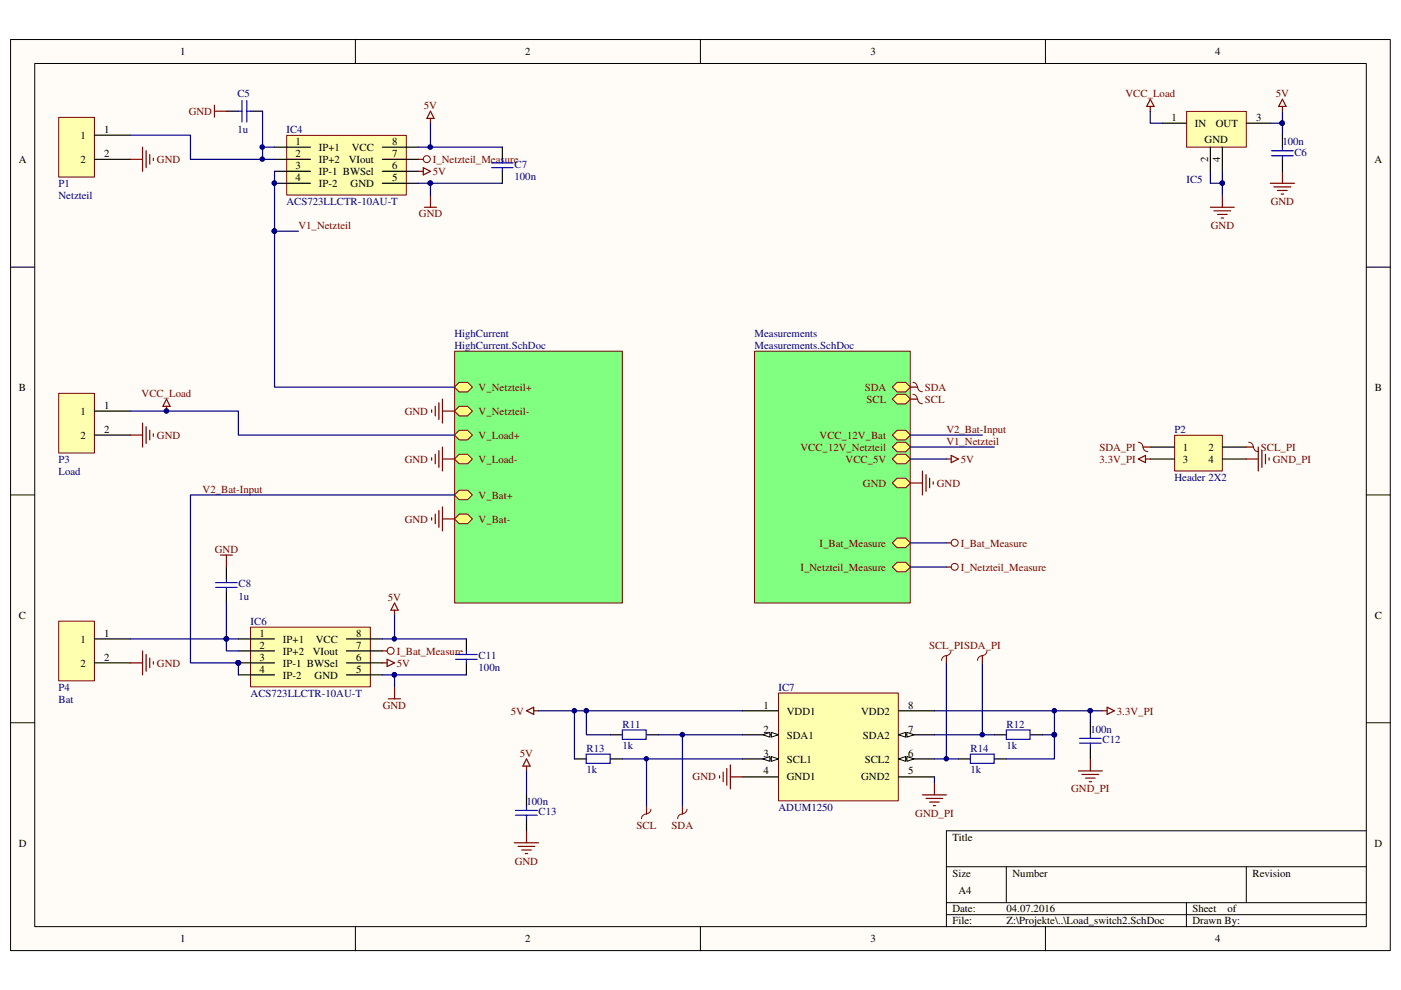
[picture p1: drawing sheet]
<svg xmlns="http://www.w3.org/2000/svg" width="297mm" height="210mm" viewBox="0 0 297 210" stroke-linecap="round" stroke-linejoin="round" font-family="sans-serif">
<path d="M2.3 8.4h292.5v193.1h-292.5z" fill="#fffcf8"/>
<path d="M2.2 8.4h292.6v193.1h-292.6z" fill="none" stroke="#000" stroke-width=".21"/>
<path d="M7.4 13.5h282.3v183h-282.3z" fill="#fffcf8"/>
<g fill="none" stroke="#000" stroke-width=".21">
<path d="M7.4 13.5h282.3v183h-282.3zM75.3 8.3v5.1M148.5 8.3v5.1M221.7 8.3v5.1M2.2 56.6h5.1M289.7 56.6h5.1M2.2 104.9h5.1M289.7 104.9h5.1M2.2 153.2h5.1M289.7 153.2h5.1M289.7 176.1h-89v20.4M75.3 196.5v5.1"/>
<path d="M148.5 196.5v5.1M200.7 183.8h89M200.7 191.4h89M200.7 193.9h89M213.4 183.8v7.6M221.7 196.5v5.1M251.5 191.4v5.1M264.2 183.8v7.6"/>
</g>
<path d="M96.4 74.5h35.5v53.3h-35.5z" fill="#80ff80"/>
<path d="M96.4 74.5h35.5v53.3h-35.5z" fill="none" stroke="#800000" stroke-width=".21"/>
<path d="M96.3 82.1l1.1-1h1.7l1.1 1-1.1 1h-1.7z" fill-rule="evenodd" fill="#ffff80"/>
<path d="M96.3 82.1l1.1-1h1.7l1.1 1-1.1 1h-1.7z" fill="none" stroke="#800000" stroke-width=".21"/>
<path d="M96.3 87.2l1.1-1.1h1.7l1.1 1.1-1.1 1h-1.7z" fill-rule="evenodd" fill="#ffff80"/>
<path d="M96.3 87.2l1.1-1.1h1.7l1.1 1.1-1.1 1h-1.7z" fill="none" stroke="#800000" stroke-width=".21"/>
<path d="M96.3 92.2l1.1-1h1.7l1.1 1-1.1 1.1h-1.7z" fill-rule="evenodd" fill="#ffff80"/>
<path d="M96.3 92.2l1.1-1h1.7l1.1 1-1.1 1.1h-1.7z" fill="none" stroke="#800000" stroke-width=".21"/>
<path d="M96.3 97.3l1.1-1h1.7l1.1 1-1.1 1h-1.7z" fill-rule="evenodd" fill="#ffff80"/>
<path d="M96.3 97.3l1.1-1h1.7l1.1 1-1.1 1h-1.7z" fill="none" stroke="#800000" stroke-width=".21"/>
<path d="M96.3 104.9l1.1-1h1.7l1.1 1-1.1 1.1h-1.7z" fill-rule="evenodd" fill="#ffff80"/>
<path d="M96.3 104.9l1.1-1h1.7l1.1 1-1.1 1.1h-1.7z" fill="none" stroke="#800000" stroke-width=".21"/>
<path d="M96.3 110l1.1-1h1.7l1.1 1-1.1 1h-1.7z" fill-rule="evenodd" fill="#ffff80"/>
<path d="M96.3 110l1.1-1h1.7l1.1 1-1.1 1h-1.7z" fill="none" stroke="#800000" stroke-width=".21"/>
<path d="M12.5 24.9h7.5v12.6h-7.5z" fill="#ffffb0"/>
<path d="M12.4 24.9h7.6v12.6h-7.6z" fill="none" stroke="#800000" stroke-width=".21"/>
<path d="M20 28.7h7.6M20 33.8h7.6" fill="none" stroke="#000" stroke-width=".25"/>
<path d="M12.5 83.4h7.5v12.7h-7.5z" fill="#ffffb0"/>
<path d="M12.4 83.4h7.6v12.7h-7.6z" fill="none" stroke="#800000" stroke-width=".21"/>
<path d="M20 87.2h7.6M20 92.2h7.6" fill="none" stroke="#000" stroke-width=".25"/>
<path d="M12.5 131.7h7.5v12.7h-7.5z" fill="#ffffb0"/>
<path d="M12.4 131.7h7.6v12.7h-7.6z" fill="none" stroke="#800000" stroke-width=".21"/>
<path d="M20 135.5h7.6M20 140.5h7.6" fill="none" stroke="#000" stroke-width=".25"/>
<path d="M27.6 33.8h2.6M30.2 31.2v5.1M31 32v3.6M31.7 32.8v2M32.5 33.5v.5M30.2 138v5.1M31 138.8v3.5M31.7 139.5v2.1M27.6 140.5h2.6M32.5 140.3v.5" fill="none" stroke="#800000" stroke-width=".25"/>
<path d="M60.8 28.7h25.3v12.7h-25.3z" fill="#ffffb0"/>
<path d="M60.8 28.7h25.3v12.7h-25.3z" fill="none" stroke="#800000" stroke-width=".21"/>
<path d="M58.2 31.2h7.6M58.2 33.8h7.6M58.2 36.3h7.6M58.2 38.9h7.6" fill="none" stroke="#000" stroke-width=".25"/>
<circle cx="58.2" cy="38.8" r=".46" fill="#000080"/>
<circle cx="58.2" cy="38.8" r=".46" fill="none" stroke="#000080" stroke-width=".21"/>
<path d="M81.1 31.2h7.6M81.1 33.8h7.6M81.1 36.3h7.6M81.1 38.9h7.6" fill="none" stroke="#000" stroke-width=".25"/>
<circle cx="58.2" cy="38.8" r=".46" fill="#000080"/>
<circle cx="58.2" cy="38.8" r=".46" fill="none" stroke="#000080" stroke-width=".21"/>
<path d="M88.7 36.3h1M88.7 33.8h1M89.7 35.6l1.6 .7-1.6 .8zM91.3 25.1v1M91.3 23.6l.7 1.5h-1.5zM90 43.9h2.5M91.3 41.4v2.5" fill="none" stroke="#800000" stroke-width=".25"/>
<circle cx="90.5" cy="33.7" r=".74" fill="none" stroke="#800000" stroke-width=".21"/>
<path d="M106.5 31.2v2.6M106.5 36.3v2.6" fill="none" stroke="#000" stroke-width=".25"/>
<path d="M104.2 35.6h4.6M104.2 34.5h4.6M106.5 33.8v.7M106.5 35.6v.7" fill="none" stroke="#00f" stroke-width=".25"/>
<path d="M91.3 26.1v5.1" fill="none" stroke="#000080" stroke-width=".25"/>
<circle cx="91.2" cy="31.2" r=".5" fill="#000080"/>
<circle cx="91.2" cy="31.2" r=".5" fill="none" stroke="#000080" stroke-width=".21"/>
<path d="M88.7 31.2h17.8M106.5 38.9h-15.2v2.5" fill="none" stroke="#000080" stroke-width=".25"/>
<circle cx="91.2" cy="38.8" r=".49" fill="#000080"/>
<circle cx="91.2" cy="38.8" r=".49" fill="none" stroke="#000080" stroke-width=".21"/>
<path d="M48 23.6h2.5M53.1 23.6h2.6" fill="none" stroke="#000" stroke-width=".25"/>
<path d="M50.5 23.6h.8M51.3 21.3v4.6M52.3 23.6h.8M52.3 21.3v4.6" fill="none" stroke="#00f" stroke-width=".25"/>
<path d="M88.7 38.9h2.6" fill="none" stroke="#000080" stroke-width=".25"/>
<circle cx="91.2" cy="38.8" r=".49" fill="#000080"/>
<circle cx="91.2" cy="38.8" r=".49" fill="none" stroke="#000080" stroke-width=".21"/>
<path d="M45.5 22.3v2.5M45.5 23.6h2.5" fill="none" stroke="#800000" stroke-width=".25"/>
<path d="M27.6 28.7h12.8v5.1h17.8M55.7 23.6v10.2" fill="none" stroke="#000080" stroke-width=".25"/>
<circle cx="55.6" cy="33.7" r=".48" fill="#000080"/>
<circle cx="55.6" cy="33.7" r=".48" fill="none" stroke="#000080" stroke-width=".21"/>
<path d="M55.7 31.2h2.5" fill="none" stroke="#000080" stroke-width=".25"/>
<circle cx="55.6" cy="31.2" r=".48" fill="#000080"/>
<circle cx="55.6" cy="31.2" r=".48" fill="none" stroke="#000080" stroke-width=".21"/>
<path d="M53.2 133h25.3v12.6h-25.3z" fill="#ffffb0"/>
<path d="M53.1 133h25.4v12.6h-25.4z" fill="none" stroke="#800000" stroke-width=".21"/>
<path d="M50.5 135.5h7.7M50.5 138h7.7M50.5 140.5h7.7" fill="none" stroke="#000" stroke-width=".25"/>
<circle cx="50.5" cy="140.5" r=".49" fill="#000080"/>
<circle cx="50.5" cy="140.5" r=".49" fill="none" stroke="#000080" stroke-width=".21"/>
<path d="M73.4 135.5h7.7M73.4 138h7.7M50.5 143.1h7.7M73.4 143.1h7.7M73.4 140.5h7.7" fill="none" stroke="#000" stroke-width=".25"/>
<circle cx="50.5" cy="140.5" r=".49" fill="#000080"/>
<circle cx="50.5" cy="140.5" r=".49" fill="none" stroke="#000080" stroke-width=".21"/>
<path d="M81.1 138h1M82.1 139.8l1.5 .7-1.5 .8zM83.6 129.4v1M83.6 127.8l.8 1.6h-1.5zM81.1 140.5h1M82.3 148.2h2.6M83.6 145.6v2.6" fill="none" stroke="#800000" stroke-width=".25"/>
<circle cx="82.8" cy="138" r=".74" fill="none" stroke="#800000" stroke-width=".21"/>
<path d="M98.9 135.5v2.5M98.9 140.5v2.6" fill="none" stroke="#000" stroke-width=".25"/>
<path d="M96.6 139.8h4.6M96.6 138.8h4.6M98.9 138v.8M98.9 139.8v.7" fill="none" stroke="#00f" stroke-width=".25"/>
<path d="M83.6 130.4v5.1" fill="none" stroke="#000080" stroke-width=".25"/>
<circle cx="83.6" cy="135.4" r=".48" fill="#000080"/>
<circle cx="83.6" cy="135.4" r=".48" fill="none" stroke="#000080" stroke-width=".21"/>
<path d="M81.1 135.5h17.8M98.9 143.1h-15.3v2.5" fill="none" stroke="#000080" stroke-width=".25"/>
<circle cx="83.6" cy="143.1" r=".48" fill="#000080"/>
<circle cx="83.6" cy="143.1" r=".48" fill="none" stroke="#000080" stroke-width=".21"/>
<path d="M48 120.2v2.6M48 125.3v2.5" fill="none" stroke="#000" stroke-width=".25"/>
<path d="M45.7 123.5h4.6M45.7 124.5h4.6M48 122.8v.7M48 124.5v.8" fill="none" stroke="#00f" stroke-width=".25"/>
<path d="M81.1 143.1h2.5" fill="none" stroke="#000080" stroke-width=".25"/>
<circle cx="83.6" cy="143.1" r=".48" fill="#000080"/>
<circle cx="83.6" cy="143.1" r=".48" fill="none" stroke="#000080" stroke-width=".21"/>
<path d="M46.7 117.7h2.6M48 117.7v2.5" fill="none" stroke="#800000" stroke-width=".25"/>
<path d="M48 135.5h2.5" fill="none" stroke="#000080" stroke-width=".25"/>
<circle cx="48" cy="135.4" r=".49" fill="#000080"/>
<circle cx="48" cy="135.4" r=".49" fill="none" stroke="#000080" stroke-width=".21"/>
<path d="M58.2 36.3v12.7M48 127.8v10.2h2.5" fill="none" stroke="#000080" stroke-width=".25"/>
<path d="M91.5 86.9v.5M92.3 86.1v2.1M93 85.4v3.5M93.8 84.6v5.1M93.8 87.2h2.5" fill="none" stroke="#800000" stroke-width=".25"/>
<circle cx="58.2" cy="49" r=".48" fill="#000080"/>
<circle cx="58.2" cy="49" r=".48" fill="none" stroke="#000080" stroke-width=".21"/>
<path d="M58.2 49h5.1" fill="none" stroke="#000080" stroke-width=".25"/>
<circle cx="58.2" cy="49" r=".48" fill="#000080"/>
<circle cx="58.2" cy="49" r=".48" fill="none" stroke="#000080" stroke-width=".21"/>
<path d="M58.2 49v33.1h38.1" fill="none" stroke="#000080" stroke-width=".25"/>
<circle cx="58.2" cy="49" r=".48" fill="#000080"/>
<circle cx="58.2" cy="49" r=".48" fill="none" stroke="#000080" stroke-width=".21"/>
<g fill="none" stroke="#800000" stroke-width=".25">
<path d="M27.6 92.2h2.6M30.2 89.7v5.1M31 90.5v3.5M31.7 91.2v2.1M32.5 92v.5M91.5 97.1v.5M92.3 96.3v2M93 95.5v3.6M93.8 94.8v5.1M93.8 97.3h2.5M91.5 109.8v.5M92.3 109v2"/>
<path d="M93 108.2v3.6M93.8 107.5v5.1M93.8 110h2.5"/>
</g>
<path d="M27.6 87.2h22.9v5h45.8M27.6 135.5h20.4" fill="none" stroke="#000080" stroke-width=".25"/>
<circle cx="48" cy="135.4" r=".49" fill="#000080"/>
<circle cx="48" cy="135.4" r=".49" fill="none" stroke="#000080" stroke-width=".21"/>
<path d="M96.3 104.9h-55.9v35.6h10.1" fill="none" stroke="#000080" stroke-width=".25"/>
<circle cx="50.5" cy="140.5" r=".49" fill="#000080"/>
<circle cx="50.5" cy="140.5" r=".49" fill="none" stroke="#000080" stroke-width=".21"/>
<path d="M50.5 140.5v2.6" fill="none" stroke="#000080" stroke-width=".25"/>
<circle cx="50.5" cy="140.5" r=".49" fill="#000080"/>
<circle cx="50.5" cy="140.5" r=".49" fill="none" stroke="#000080" stroke-width=".21"/>
<path d="M35.3 84.6l.8 1.5h-1.6zM35.3 86.1v1.1" fill="none" stroke="#800000" stroke-width=".25"/>
<circle cx="35.3" cy="87.1" r=".49" fill="#000080"/>
<circle cx="35.3" cy="87.1" r=".49" fill="none" stroke="#000080" stroke-width=".21"/>
<path d="M271.9 23.6v2.5h-2.6" fill="none" stroke="#000080" stroke-width=".25"/>
<circle cx="271.8" cy="26.1" r=".49" fill="#000080"/>
<circle cx="271.8" cy="26.1" r=".49" fill="none" stroke="#000080" stroke-width=".21"/>
<path d="M269.3 38.9h5.1M270.1 39.6h3.6M271.9 36.3v2.6M256.6 43.9h5.1M257.4 44.7h3.5M258.1 45.5h2.1M258.9 46.2h.5M259.2 41.4v2.5M270.8 40.4h2.1M271.6 41.1h.6" fill="none" stroke="#800000" stroke-width=".25"/>
<path d="M256.6 36.3v2.6h2.6v-2.6" fill="none" stroke="#000080" stroke-width=".25"/>
<circle cx="259.1" cy="38.8" r=".48" fill="#000080"/>
<circle cx="259.1" cy="38.8" r=".48" fill="none" stroke="#000080" stroke-width=".21"/>
<path d="M259.2 38.9v2.5" fill="none" stroke="#000080" stroke-width=".25"/>
<circle cx="259.1" cy="38.8" r=".48" fill="#000080"/>
<circle cx="259.1" cy="38.8" r=".48" fill="none" stroke="#000080" stroke-width=".21"/>
<path d="M251.6 23.7h12.6v7.5h-12.6z" fill="#ffffb0"/>
<path d="M251.6 23.6h12.6v7.6h-12.6z" fill="none" stroke="#800000" stroke-width=".21"/>
<path d="M246.5 26.1h5M256.6 31.2v5.1M259.2 31.2v5.1M264.2 26.1h5.1" fill="none" stroke="#000" stroke-width=".25"/>
<path d="M271.9 26.1v2.6" fill="none" stroke="#000080" stroke-width=".25"/>
<circle cx="271.8" cy="26.1" r=".49" fill="#000080"/>
<circle cx="271.8" cy="26.1" r=".49" fill="none" stroke="#000080" stroke-width=".21"/>
<path d="M243.9 21l.8 1.6h-1.6zM243.9 22.6v1M271.9 21l.8 1.6h-1.6zM271.9 22.6v1" fill="none" stroke="#800000" stroke-width=".25"/>
<path d="M243.9 23.6v2.5h2.6" fill="none" stroke="#000080" stroke-width=".25"/>
<path d="M160 74.5h33v53.3h-33z" fill="#80ff80"/>
<path d="M160 74.5h33v53.3h-33z" fill="none" stroke="#800000" stroke-width=".21"/>
<path d="M189.2 84.6l1-1h1.8l1 1-1 1h-1.8z" fill-rule="evenodd" fill="#ffff80"/>
<path d="M189.2 84.6l1-1h1.8l1 1-1 1h-1.8z" fill="none" stroke="#800000" stroke-width=".21"/>
<path d="M189.2 82.1l1-1h1.8l1 1-1 1h-1.8z" fill-rule="evenodd" fill="#ffff80"/>
<path d="M189.2 82.1l1-1h1.8l1 1-1 1h-1.8z" fill="none" stroke="#800000" stroke-width=".21"/>
<path d="M189.2 92.2l1-1h1.8l1 1-1 1.1h-1.8z" fill-rule="evenodd" fill="#ffff80"/>
<path d="M189.2 92.2l1-1h1.8l1 1-1 1.1h-1.8z" fill="none" stroke="#800000" stroke-width=".21"/>
<path d="M189.2 94.8l1-1h1.8l1 1-1 1h-1.8z" fill-rule="evenodd" fill="#ffff80"/>
<path d="M189.2 94.8l1-1h1.8l1 1-1 1h-1.8z" fill="none" stroke="#800000" stroke-width=".21"/>
<path d="M189.2 97.3l1-1h1.8l1 1-1 1h-1.8z" fill-rule="evenodd" fill="#ffff80"/>
<path d="M189.2 97.3l1-1h1.8l1 1-1 1h-1.8z" fill="none" stroke="#800000" stroke-width=".21"/>
<path d="M189.2 102.4l1-1h1.8l1 1-1 1h-1.8z" fill-rule="evenodd" fill="#ffff80"/>
<path d="M189.2 102.4l1-1h1.8l1 1-1 1h-1.8z" fill="none" stroke="#800000" stroke-width=".21"/>
<path d="M189.2 115.1l1-1h1.8l1 1-1 1h-1.8z" fill-rule="evenodd" fill="#ffff80"/>
<path d="M189.2 115.1l1-1h1.8l1 1-1 1h-1.8z" fill="none" stroke="#800000" stroke-width=".21"/>
<path d="M189.2 120.2l1-1h1.8l1 1-1 1h-1.8z" fill-rule="evenodd" fill="#ffff80"/>
<g fill="none" stroke="#800000" stroke-width=".21">
<path d="M189.2 120.2l1-1h1.8l1 1-1 1h-1.8z"/>
<circle cx="202.4" cy="115.1" r=".74"/>
<circle cx="202.4" cy="120.2" r=".74"/>
</g>
<path d="M195.6 99.9v5M200.7 97.3h1M201.7 96.6l1.5 .7-1.5 .8zM193 102.4h2.6M196.3 100.6v3.6M197.1 101.4v2M197.9 102.2v.5M200.7 115.1h1M200.7 120.2h1" fill="none" stroke="#800000" stroke-width=".25"/>
<path d="M193 92.2h15.3M193 94.8h17.8M193 97.3h7.7M193 115.1h7.7M193 120.2h7.7" fill="none" stroke="#000080" stroke-width=".25"/>
<path d="M165.1 147h25.4v22.8h-25.4z" fill="#ffffb0"/>
<path d="M165.1 146.9h25.4v22.9h-25.4z" fill="none" stroke="#800000" stroke-width=".21"/>
<path d="M157.4 150.7h7.7M157.4 164.7h7.7M157.4 160.9h7.7" fill="none" stroke="#000" stroke-width=".25"/>
<path d="M163.5 160.4l1.6 .5-1.6 .5z" fill="#fffcf8"/>
<path d="M163.5 160.4l1.6 .5-1.6 .5z" fill="none" stroke="#000" stroke-width=".21"/>
<path d="M161.7 160.9l1.5-.5v1z" fill="#fffcf8"/>
<path d="M161.7 160.9l1.5-.5v1z" fill="none" stroke="#000" stroke-width=".21"/>
<path d="M157.4 155.8h7.7" fill="none" stroke="#000" stroke-width=".25"/>
<path d="M163.5 155.3l1.6 .5-1.6 .5z" fill="#fffcf8"/>
<path d="M163.5 155.3l1.6 .5-1.6 .5z" fill="none" stroke="#000" stroke-width=".21"/>
<path d="M161.7 155.8l1.5-.5v1z" fill="#fffcf8"/>
<path d="M161.7 155.8l1.5-.5v1z" fill="none" stroke="#000" stroke-width=".21"/>
<path d="M190.5 164.7h7.6M190.5 160.9h7.6" fill="none" stroke="#000" stroke-width=".25"/>
<path d="M190.5 160.9l1.5-.5v1z" fill="#fffcf8"/>
<path d="M190.5 160.9l1.5-.5v1z" fill="none" stroke="#000" stroke-width=".21"/>
<path d="M192.3 160.4l1.5 .5-1.5 .5z" fill="#fffcf8"/>
<path d="M192.3 160.4l1.5 .5-1.5 .5z" fill="none" stroke="#000" stroke-width=".21"/>
<path d="M190.5 155.8h7.6" fill="none" stroke="#000" stroke-width=".25"/>
<path d="M190.5 155.8l1.5-.5v1z" fill="#fffcf8"/>
<path d="M190.5 155.8l1.5-.5v1z" fill="none" stroke="#000" stroke-width=".21"/>
<path d="M192.3 155.3l1.5 .5-1.5 .5z" fill="#fffcf8"/>
<path d="M192.3 155.3l1.5 .5-1.5 .5z" fill="none" stroke="#000" stroke-width=".21"/>
<path d="M129.4 155.8h2.5M137.1 155.8h2.5M190.5 150.7h7.6M121.8 160.9h2.5M129.4 160.9h2.5" fill="none" stroke="#000" stroke-width=".25"/>
<path d="M111.6 150.7l1.6-.8v1.6zM113.2 150.7h1M152.6 164.5v.5M153.3 163.7v2M154.1 162.9v3.6M154.9 162.2v5.1M154.9 164.7h2.5" fill="none" stroke="#800000" stroke-width=".25"/>
<path d="M124.3 159.9h5.1v1.9h-5.1zM131.9 154.8h5.1v2h-5.1z" fill="none" stroke="#00f" stroke-width=".25"/>
<path d="M124.3 150.7v5.1h5.1" fill="none" stroke="#000080" stroke-width=".25"/>
<circle cx="124.3" cy="150.7" r=".49" fill="#000080"/>
<circle cx="124.3" cy="150.7" r=".49" fill="none" stroke="#000080" stroke-width=".21"/>
<path d="M121.8 150.7v10.2" fill="none" stroke="#000080" stroke-width=".25"/>
<circle cx="121.8" cy="150.7" r=".49" fill="#000080"/>
<circle cx="121.8" cy="150.7" r=".49" fill="none" stroke="#000080" stroke-width=".21"/>
<path d="M114.2 150.7h43.2M139.6 155.8h17.8M144.7 155.8v15.3M131.9 160.9h25.5" fill="none" stroke="#000080" stroke-width=".25"/>
<circle cx="144.7" cy="155.8" r=".49" fill="#000080"/>
<circle cx="144.7" cy="155.8" r=".49" fill="none" stroke="#000080" stroke-width=".21"/>
<path d="M137.1 160.9v10.2" fill="none" stroke="#000080" stroke-width=".25"/>
<circle cx="137" cy="160.9" r=".46" fill="#000080"/>
<circle cx="137" cy="160.9" r=".46" fill="none" stroke="#000080" stroke-width=".21"/>
<path d="M137.1 172.6a1 1 0 0 0-1.1 1M138 171.6a1.01 1.01 0 0 1-1 1M144.7 172.6a.96 .96 0 0 0-1 1M145.7 171.6a1.08 1.08 0 0 1-1 1" fill="none" stroke="#800000" stroke-width=".21"/>
<path d="M109 178.7h5.2M109.9 179.5h3.5M111.6 162.4v1M111.6 176.1v2.6M111.6 160.9l.8 1.5h-1.5zM137.1 171.1v1.5M144.7 171.1v1.5M110.6 180.2h2M111.4 181h.5" fill="none" stroke="#800000" stroke-width=".25"/>
<path d="M198.1 155.8h12.7M198.1 150.7h35.6M223.6 150.7v5.1M111.6 163.4v5.1M198.1 160.9h5.1" fill="none" stroke="#000080" stroke-width=".25"/>
<path d="M210.8 155.8h2.6M218.5 155.8h2.5M203.2 160.9h2.5M210.8 160.9h2.6" fill="none" stroke="#000" stroke-width=".25"/>
<path d="M205.7 159.9h5.1v1.9h-5.1zM213.4 154.8h5v2h-5z" fill="none" stroke="#00f" stroke-width=".25"/>
<circle cx="223.5" cy="150.7" r=".49" fill="#000080"/>
<circle cx="223.5" cy="150.7" r=".49" fill="none" stroke="#000080" stroke-width=".21"/>
<circle cx="223.5" cy="155.8" r=".49" fill="#000080"/>
<circle cx="223.5" cy="155.8" r=".49" fill="none" stroke="#000080" stroke-width=".21"/>
<path d="M221 155.8h2.6" fill="none" stroke="#000080" stroke-width=".25"/>
<circle cx="223.5" cy="155.8" r=".49" fill="#000080"/>
<circle cx="223.5" cy="155.8" r=".49" fill="none" stroke="#000080" stroke-width=".21"/>
<path d="M223.6 155.8v5.1h-10.2" fill="none" stroke="#000080" stroke-width=".25"/>
<circle cx="223.5" cy="155.8" r=".49" fill="#000080"/>
<circle cx="223.5" cy="155.8" r=".49" fill="none" stroke="#000080" stroke-width=".21"/>
<path d="M233.7 150.7h1M234.7 149.9l1.6 .8-1.6 .8zM195.6 168.5h5.1M196.3 169.3h3.6M197.1 170.1h2M197.9 170.8h.5M198.1 166v2.5" fill="none" stroke="#800000" stroke-width=".25"/>
<path d="M200.7 140.5v20.4" fill="none" stroke="#000080" stroke-width=".25"/>
<circle cx="200.6" cy="160.9" r=".48" fill="#000080"/>
<circle cx="200.6" cy="160.9" r=".48" fill="none" stroke="#000080" stroke-width=".21"/>
<path d="M208.3 140.5v15.3" fill="none" stroke="#000080" stroke-width=".25"/>
<circle cx="208.3" cy="155.8" r=".48" fill="#000080"/>
<circle cx="208.3" cy="155.8" r=".48" fill="none" stroke="#000080" stroke-width=".21"/>
<path d="M193.5 81.1a.95 .95 0 0 1 1 1M193.5 83.6a.96 .96 0 0 1 1 1M194.6 82.1a.99 .99 0 0 0 1 1M194.6 84.6a.99 .99 0 0 0 1 1M200.7 139a.99 .99 0 0 0-1.1 1M201.6 138a1.05 1.05 0 0 1-.9 1M208.3 139a1 1 0 0 0-1 1M209.3 138a.98 .98 0 0 1-1 1" fill="none" stroke="#800000" stroke-width=".21"/>
<path d="M193 82.1h1.6M193 84.6h1.6M200.7 139v1.5M208.3 139v1.5M228.6 163.4h5.1M229.4 164.2h3.6M230.2 165h2M230.9 165.7h.5M231.2 160.9v2.5" fill="none" stroke="#800000" stroke-width=".25"/>
<path d="M249.1 92.3h10.1v7.6h-10.1z" fill="#ffffb0"/>
<path d="M241.3 93.8a1.33 1.33 0 0 1 1.1 1.4l.6 .5 .4 .1M249 92.3h10.2v7.6h-10.2zM264.7 93.8a.98 .98 0 0 1 1 1M265.8 94.8a1.02 1.02 0 0 0 1 1" fill="none" stroke="#800000" stroke-width=".21"/>
<path d="M271.9 28.7v2.5M271.9 33.8v2.5M243.9 94.8h5.1M243.9 97.3h5.1M259.2 94.8h5M259.2 97.3h5M231.2 153.2v2.6M231.2 158.4v2.5M111.6 168.5v2.6M111.6 173.6v2.5" fill="none" stroke="#000" stroke-width=".25"/>
<path d="M241.3 97.3l1.6-.7v1.5zM242.4 94.8h1.5M242.9 97.3h1M264.2 97.3h2.6M264.2 94.8h1.6M266.8 94.8v5.1M267.5 95.5v3.6M268.3 96.3v2M269.1 97.1v.5" fill="none" stroke="#800000" stroke-width=".25"/>
<path d="M269.6 33h4.6M269.6 32h4.6M271.9 31.2v.8M271.9 33v.8M228.9 157.6h4.6M228.9 156.5h4.6M231.2 155.8v.7M231.2 157.6v.8M109.3 172.8h4.6M109.3 171.8h4.6M111.6 171.1v.7M111.6 172.8v.8" fill="none" stroke="#00f" stroke-width=".25"/>
<path d="M231.2 150.7v2.5M198.1 164.7v1.3" fill="none" stroke="#000080" stroke-width=".25"/>
<circle cx="231.2" cy="150.7" r=".49" fill="#000080"/>
<circle cx="231.2" cy="150.7" r=".49" fill="none" stroke="#000080" stroke-width=".21"/>
<g font-size="2.3">
<text x="38.2" y="11.7">1</text>
<text x="111.4" y="11.7">2</text>
<text x="184.5" y="11.7">3</text>
<text x="257.6" y="11.7">4</text>
<text x="17.1" y="29.5">1</text>
<text x="22.1" y="28.2">1</text>
<text x="248.4" y="25.7">1</text>
<text x="253.3" y="26.9">IN</text>
<text x="257.8" y="26.9">OUT</text>
<text x="266.3" y="25.7">3</text>
<text x="4" y="34.5">A</text>
<text x="17.1" y="34.5">2</text>
<text x="22.1" y="33.3">2</text>
<text x="62.7" y="30.7">1</text>
<text x="62.7" y="33.3">2</text>
<text x="62.7" y="35.8">3</text>
<text x="67.6" y="32">IP+1</text>
<text x="67.6" y="34.5">IP+2</text>
<text x="74" y="34.5">VIout</text>
<text x="74.6" y="32">VCC</text>
<text x="83.1" y="33.3">7</text>
<text x="83.1" y="30.7">8</text>
<text x="83.1" y="35.8">6</text>
<text x="255.4" y="30.2">GND</text>
<text x="256.2" y="34.4" transform="rotate(-90 256.2 34.4)">2</text>
<text x="258.7" y="34.4" transform="rotate(-90 258.7 34.4)">4</text>
<text x="291.4" y="34.5">A</text>
<text x="62.7" y="38.4">4</text>
<text x="67.6" y="37.1">IP-1 BWSel</text>
<text x="67.6" y="39.6">IP-2</text>
<text x="74.3" y="39.6">GND</text>
<text x="83.1" y="38.4">5</text>
<text x="4" y="82.8">B</text>
<text x="291.5" y="82.8">B</text>
<text x="17.1" y="88">1</text>
<text x="22.1" y="86.7">1</text>
<text x="17.1" y="93">2</text>
<text x="22.1" y="91.8">2</text>
<text x="250.8" y="95.6">1</text>
<text x="256.2" y="95.6">2</text>
<text x="250.8" y="98.1">3</text>
<text x="256.2" y="98.1">4</text>
<text x="4" y="131.2">C</text>
<text x="291.5" y="131.2">C</text>
<text x="17.1" y="136.3">1</text>
<text x="22.1" y="135">1</text>
<text x="55" y="135">1</text>
<text x="55" y="137.5">2</text>
<text x="60" y="136.3">IP+1</text>
<text x="67" y="136.3">VCC</text>
<text x="75.5" y="135">8</text>
<text x="75.5" y="137.5">7</text>
<text x="17.1" y="141.4">2</text>
<text x="22.1" y="140.1">2</text>
<text x="55" y="140.1">3</text>
<text x="55" y="142.6">4</text>
<text x="60" y="138.8">IP+2</text>
<text x="60" y="141.4">IP-1 BWSel</text>
<text x="60" y="143.9">IP-2</text>
<text x="66.3" y="138.8">VIout</text>
<text x="66.7" y="143.9">GND</text>
<text x="75.5" y="142.6">5</text>
<text x="75.5" y="140.1">6</text>
<text x="161.9" y="150.2">1</text>
<text x="161.9" y="155.3">2</text>
<text x="166.8" y="151.5">VDD1</text>
<text x="182.6" y="151.5">VDD2</text>
<text x="192.5" y="155.3">7</text>
<text x="192.5" y="150.2">8</text>
<text x="161.9" y="160.4">3</text>
<text x="166.8" y="161.7">SCL1</text>
<text x="166.8" y="156.6">SDA1</text>
<text x="183" y="156.6">SDA2</text>
<text x="183.3" y="161.7">SCL2</text>
<text x="192.5" y="160.4">6</text>
<text x="161.9" y="164.2">4</text>
<text x="166.8" y="165.5">GND1</text>
<text x="182.6" y="165.5">GND2</text>
<text x="192.5" y="164.2">5</text>
<text x="4" y="179.5">D</text>
<text x="201.9" y="178.2">Title</text>
<text x="291.4" y="179.5">D</text>
<text x="201.9" y="185.8">Size</text>
<text x="214.7" y="185.8">Number</text>
<text x="265.6" y="185.8">Revision</text>
<text x="203.2" y="189.7">A4</text>
<text x="201.9" y="193.5">Date:</text>
<text x="201.9" y="196">File:</text>
<text x="213.4" y="196">Z:\Projekte\..\Load_switch2.SchDoc</text>
<text x="213.4" y="193.5">04.07.2016</text>
<text x="252.8" y="193.5">Sheet</text>
<text x="252.8" y="196">Drawn By:</text>
<text x="260.3" y="193.5">of</text>
<text x="38.2" y="199.8">1</text>
<text x="111.4" y="199.8">2</text>
<text x="184.5" y="199.8">3</text>
<text x="257.6" y="199.8">4</text>
</g>
<g font-size="2.3" fill="#000080">
<text x="50.3" y="20.6">C5</text>
<text x="50.3" y="28.2">1u</text>
<text x="60.7" y="28.2">IC4</text>
<text x="109.1" y="35.6">C7</text>
<text x="271.9" y="30.7">100n</text>
<text x="274.4" y="33">C6</text>
<text x="12.4" y="39.6">P1</text>
<text x="109.1" y="38.1">100n</text>
<text x="251.5" y="38.9">IC5</text>
<text x="12.4" y="42.2">Netzteil</text>
<text x="60.7" y="43.5">ACS723LLCTR-10AU-T</text>
<text x="96.3" y="71.4">HighCurrent</text>
<text x="160" y="71.4">Measurements</text>
<text x="96.3" y="74">HighCurrent.SchDoc</text>
<text x="160" y="74">Measurements.SchDoc</text>
<text x="249" y="91.8">P2</text>
<text x="12.4" y="100.7">Load</text>
<text x="12.4" y="98.1">P3</text>
<text x="249" y="101.9">Header 2X2</text>
<text x="50.6" y="124.5">C8</text>
<text x="50.6" y="127.1">1u</text>
<text x="53.1" y="132.5">IC6</text>
<text x="101.5" y="139.8">C11</text>
<text x="101.5" y="142.4">100n</text>
<text x="12.4" y="149">Bat</text>
<text x="12.4" y="146.4">P4</text>
<text x="53.1" y="147.7">ACS723LLCTR-10AU-T</text>
<text x="165.1" y="146.4">IC7</text>
<text x="132" y="154.3">R11</text>
<text x="213.4" y="154.3">R12</text>
<text x="231.2" y="155.3">100n</text>
<text x="124.4" y="159.4">R13</text>
<text x="132" y="158.9">1k</text>
<text x="205.8" y="159.4">R14</text>
<text x="213.4" y="158.9">1k</text>
<text x="233.8" y="157.6">C12</text>
<text x="124.4" y="164">1k</text>
<text x="205.8" y="164">1k</text>
<text x="111.6" y="170.6">100n</text>
<text x="114.2" y="172.9">C13</text>
<text x="165.1" y="171.9">ADUM1250</text>
</g>
<g font-size="2.3" fill="#800000">
<text x="89.9" y="23.1">5V</text>
<text x="238.6" y="20.6">VCC_Load</text>
<text x="270.5" y="20.6">5V</text>
<text x="40" y="24.4">GND</text>
<text x="33.3" y="34.5">GND</text>
<text x="91.8" y="34.5">I_Netzteil_Measure</text>
<text x="91.8" y="37.1">5V</text>
<text x="88.8" y="46">GND</text>
<text x="269.4" y="43.5">GND</text>
<text x="63.3" y="48.6">V1_Netzteil</text>
<text x="256.7" y="48.6">GND</text>
<text x="101.5" y="82.8">V_Netzteil+</text>
<text x="183.3" y="82.8">SDA</text>
<text x="196.1" y="82.8">SDA</text>
<text x="30" y="84.1">VCC_Load</text>
<text x="85.8" y="88">GND</text>
<text x="101.5" y="88">V_Netzteil-</text>
<text x="183.7" y="85.4">SCL</text>
<text x="196.1" y="85.4">SCL</text>
<text x="33.3" y="93">GND</text>
<text x="101.5" y="93">V_Load+</text>
<text x="169.7" y="95.6">VCC_12V_Netzteil</text>
<text x="173.8" y="93">VCC_12V_Bat</text>
<text x="200.7" y="94.3">V1_Netzteil</text>
<text x="200.7" y="91.8">V2_Bat-Input</text>
<text x="233.1" y="95.6">SDA_PI</text>
<text x="267.3" y="95.6">SCL_PI</text>
<text x="85.8" y="98.1">GND</text>
<text x="101.5" y="98.1">V_Load-</text>
<text x="179.3" y="98.1">VCC_5V</text>
<text x="203.7" y="98.1">5V</text>
<text x="233.1" y="98.1">3.3V_PI</text>
<text x="269.9" y="98.1">GND_PI</text>
<text x="43" y="104.5">V2_Bat-Input</text>
<text x="101.5" y="105.7">V_Bat+</text>
<text x="183" y="103.2">GND</text>
<text x="198.6" y="103.2">GND</text>
<text x="85.8" y="110.8">GND</text>
<text x="101.5" y="110.8">V_Bat-</text>
<text x="45.5" y="117.2">GND</text>
<text x="173.8" y="115.9">I_Bat_Measure</text>
<text x="203.7" y="115.9">I_Bat_Measure</text>
<text x="169.7" y="121">I_Netzteil_Measure</text>
<text x="203.7" y="121">I_Netzteil_Measure</text>
<text x="82.3" y="127.4">5V</text>
<text x="197" y="137.5">SCL_PISDA_PI</text>
<text x="33.3" y="141.4">GND</text>
<text x="84.2" y="141.4">5V</text>
<text x="84.2" y="138.8">I_Bat_Measure</text>
<text x="81.1" y="150.2">GND</text>
<text x="108.3" y="151.5">5V</text>
<text x="236.8" y="151.5">3.3V_PI</text>
<text x="110.2" y="160.4">5V</text>
<text x="146.9" y="165.5">GND</text>
<text x="194.1" y="173.1">GND_PI</text>
<text x="227.1" y="168">GND_PI</text>
<text x="135" y="175.7">SCL</text>
<text x="142.4" y="175.7">SDA</text>
<text x="109.1" y="183.3">GND</text>
</g>
</svg>
